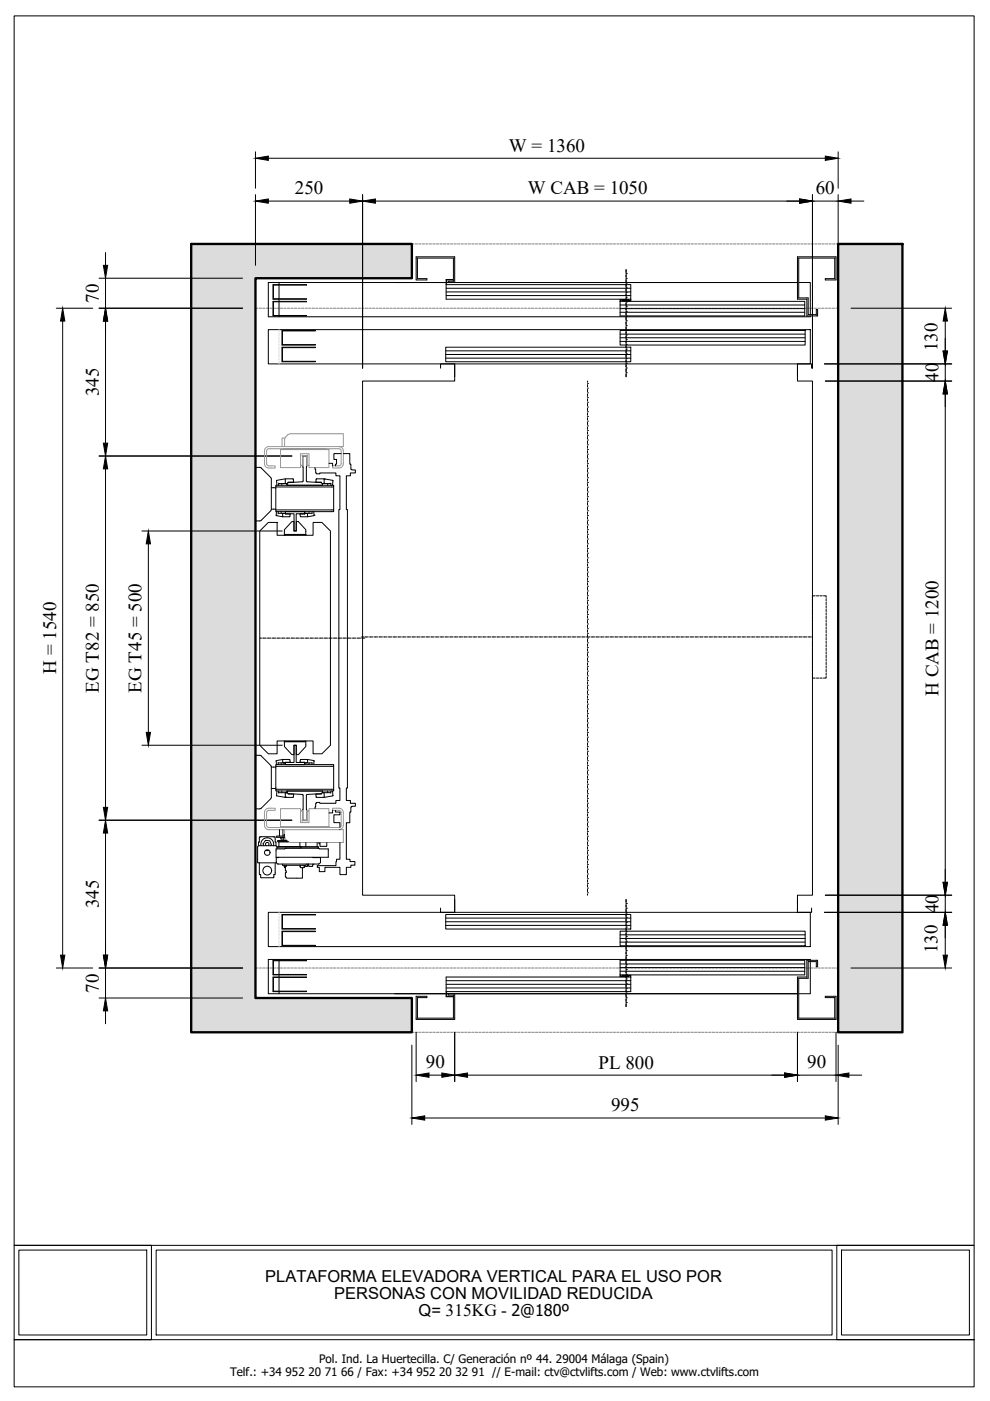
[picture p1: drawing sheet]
<svg xmlns="http://www.w3.org/2000/svg" width="210mm" height="297mm" viewBox="0 0 210 297" stroke-linecap="round" stroke-linejoin="round" font-family="sans-serif">
<!-- layer: AUX-0 -->
<g fill="none" stroke="#808080" stroke-width=".21">
<path d="M54.2 59.7v.5M54.5 59h-.3v.4M54.7 59h.5M55.5 59h.5M56.2 59h.5M57 59h.5M57.7 59h.5M58.5 59h.5M59.2 59h.5M60 59h.5M60.7 59h.5M61.5 59h.5"/>
<path d="M62.2 59h.5M63 59h.5M63.7 59h.5M64.5 59h.5M65.2 59h.5M66 59h.5M66.7 59h.5M67.5 59h.5M68.2 59h.5M69 59h.5M69.7 59h.5M70.5 59h.5"/>
<path d="M71.2 59h.5M72 59h.5M72.7 59h.5M73.5 59h.5M74.2 59h.5M75 59h.5M75.7 59h.5M76.5 59h.5M77.2 59h.5M78 59h.5M78.7 59h.5M79.5 59h.5"/>
<path d="M80.2 59h.5M81 59h.5M81.7 59h.5M82.5 59h.5M83.2 59h.5M84 59h.5M84.7 59h.5M85.5 59h.5M86.2 59h.5M87.3 52.5v.5M87.3 53.2v.5M87.3 54v.5"/>
<path d="M87.3 54.7v.5M87.3 55.5v.5M87.3 56.2v.5M87.3 57v.5M87.3 57.7v.5M87.3 58.5v.5h-.3M87.8 51.7h-.5v.5M88 51.7h.5M88.8 51.7h.5M89.5 51.7h.5M90.3 51.7h.5M91 51.7h.5"/>
<path d="M91.8 51.7h.5M92.5 51.7h.5M93.3 51.7h.5M94 51.7h.5M94.8 51.7h.5M95.5 51.7h.5M96.3 51.7h.5M97 51.7h.5M97.8 51.7h.5M98.5 51.7h.5M99.3 51.7h.5M100 51.7h.5"/>
<path d="M100.8 51.7h.5M101.5 51.7h.5M102.3 51.7h.5M103 51.7h.5M103.8 51.7h.5M104.5 51.7h.5M105.3 51.7h.5M106 51.7h.5M106.8 51.7h.5M107.5 51.7h.5M108.3 51.7h.5M109 51.7h.5"/>
<path d="M109.8 51.7h.5M110.5 51.7h.5M111.3 51.7h.5M112 51.7h.5M112.8 51.7h.5M113.5 51.7h.5M114.3 51.7h.5M115 51.7h.5M115.8 51.7h.5M116.5 51.7h.5M117.3 51.7h.5M118 51.7h.5"/>
<path d="M118.8 51.7h.5M119.5 51.7h.5M120.3 51.7h.5M121 51.7h.5M121.8 51.7h.5M122.5 51.7h.5M123.3 51.7h.5M124 51.7h.5M124.8 51.7h.5M125.5 51.7h.5M126.3 51.7h.5M127 51.7h.5"/>
<path d="M127.8 51.7h.5M128.5 51.7h.5M129.3 51.7h.5M130 51.7h.5M130.8 51.7h.5M131.5 51.7h.5M132.3 51.7h.5M133 51.7h.5M133.8 51.7h.5M134.5 51.7h.5M135.3 51.7h.5M136 51.7h.5"/>
<path d="M136.8 51.7h.5M137.5 51.7h.5M138.3 51.7h.5M139 51.7h.5M139.8 51.7h.5M140.5 51.7h.5M141.3 51.7h.5M142 51.7h.5M142.8 51.7h.5M143.5 51.7h.5M144.3 51.7h.5M145 51.7h.5"/>
<path d="M145.8 51.7h.5M146.5 51.7h.5M147.3 51.7h.5M148 51.7h.5M148.8 51.7h.5M149.5 51.7h.5M150.3 51.7h.5M151 51.7h.5M151.8 51.7h.5M152.5 51.7h.5M153.3 51.7h.5M154 51.7h.5"/>
<path d="M154.8 51.7h.5M155.5 51.7h.5M156.3 51.7h.5M157 51.7h.5M157.8 51.7h.5M158.5 51.7h.5M159.3 51.7h.5M160 51.7h.5M160.8 51.7h.5M161.5 51.7h.5M162.3 51.7h.5M163 51.7h.5"/>
<path d="M163.8 51.7h.5M164.5 51.7h.5M165.3 51.7h.5M166 51.7h.5M166.8 51.7h.5M167.5 51.7h.5M168.3 51.7h.5M169 51.7h.5M169.8 51.7h.5M170.5 51.7h.5M171.3 51.7h.5M172 51.7h.5"/>
<path d="M172.8 51.7h.5M173.5 51.7h.5M174.3 51.7h.5M175 51.7h.5M175.8 51.7h.5M176.5 51.7h.5M177.3 51.7h.4v.3M177.7 52.3v.5M177.7 53v.5M177.7 53.8v.5M177.7 54.5v.5M177.7 55.3v.5"/>
<path d="M177.7 56v.5M177.7 56.8v.5M177.7 57.5v.5M177.7 58.3v.5M177.7 59v.5M177.7 59.8v.5M54.2 64.9v.4h.5M54.2 60.4v.5M54.2 61.2v.5M54.2 61.9v.5M54.2 62.7v.5M54.2 63.4v.5"/>
<path d="M54.2 64.2v.5M54.9 65.3h.5M55.7 65.3h.5M56.4 65.3h.5M57.2 65.3h.5M57.9 65.3h.5M58.7 65.3h.5M59.4 65.3h.5M60.2 65.3h.5M60.9 65.3h.5M61.7 65.3h.5M62.4 65.3h.5"/>
<path d="M63.2 65.3h.5M63.9 65.3h.5M64.7 65.3h.5M65.4 65.3h.5M66.2 65.3h.5M66.9 65.3h.5M67.7 65.3h.5M68.4 65.3h.5M69.2 65.3h.5M69.9 65.3h.5M70.7 65.3h.5M71.4 65.3h.5"/>
<path d="M72.2 65.3h.5M72.9 65.3h.5M73.7 65.3h.5M74.4 65.3h.5M75.2 65.3h.5M75.9 65.3h.5M76.7 65.3h.5M77.4 65.3h.5M78.2 65.3h.5M78.9 65.3h.5M79.7 65.3h.5M80.4 65.3h.5"/>
<path d="M81.2 65.3h.5M81.9 65.3h.5M82.7 65.3h.5M83.4 65.3h.5M84.2 65.3h.5M84.9 65.3h.5M85.7 65.3h.5M86.4 65.3h.5M87.2 65.3h.5M87.9 65.3h.5M88.7 65.3h.5M89.4 65.3h.5"/>
<path d="M90.2 65.3h.5M90.9 65.3h.5M91.7 65.3h.5M92.4 65.3h.5M93.2 65.3h.5M93.9 65.3h.5M94.7 65.3h.5M95.4 65.3h.5M96.2 65.3h.5M96.9 65.3h.5M97.7 65.3h.5M98.4 65.3h.5"/>
<path d="M99.2 65.3h.5M99.9 65.3h.5M100.7 65.3h.5M101.4 65.3h.5M102.2 65.3h.5M102.9 65.3h.5M103.7 65.3h.5M104.4 65.3h.5M105.2 65.3h.5M105.9 65.3h.5M106.7 65.3h.5M107.4 65.3h.5"/>
<path d="M108.2 65.3h.5M108.9 65.3h.5M109.7 65.3h.5M110.4 65.3h.5M111.2 65.3h.5M111.9 65.3h.5M112.7 65.3h.5M113.4 65.3h.5M114.2 65.3h.5M114.9 65.3h.5M115.7 65.3h.5M116.4 65.3h.5"/>
<path d="M117.2 65.3h.5M117.9 65.3h.5M118.7 65.3h.5M119.4 65.3h.5M120.2 65.3h.5M120.9 65.3h.5M121.7 65.3h.5M122.4 65.3h.5M123.2 65.3h.5M123.9 65.3h.5M124.7 65.3h.5M125.4 65.3h.5"/>
<path d="M126.2 65.3h.5M126.9 65.3h.5M127.7 65.3h.5M128.4 65.3h.5M129.2 65.3h.5M129.9 65.3h.5M130.7 65.3h.5M131.4 65.3h.5M132.2 65.3h.5M132.9 65.3h.5M133.7 65.3h.5M134.4 65.3h.5"/>
<path d="M135.2 65.3h.5M135.9 65.3h.5M136.7 65.3h.5M137.4 65.3h.5M138.2 65.3h.5M138.9 65.3h.5M139.7 65.3h.5M140.4 65.3h.5M141.2 65.3h.5M141.9 65.3h.5M142.7 65.3h.5M143.4 65.3h.5"/>
<path d="M144.2 65.3h.5M144.9 65.3h.5M145.7 65.3h.5M146.4 65.3h.5M147.2 65.3h.5M147.9 65.3h.5M148.7 65.3h.5M149.4 65.3h.5M150.2 65.3h.5M150.9 65.3h.5M151.7 65.3h.5M152.4 65.3h.5"/>
<path d="M153.2 65.3h.5M153.9 65.3h.5M154.7 65.3h.5M155.4 65.3h.5M156.2 65.3h.5M156.9 65.3h.5M157.7 65.3h.5M158.4 65.3h.5M159.2 65.3h.5M159.9 65.3h.5M160.7 65.3h.5M161.4 65.3h.5"/>
<path d="M162.2 65.3h.5M162.9 65.3h.5M163.7 65.3h.5M164.4 65.3h.5M165.2 65.3h.5M165.9 65.3h.5M166.7 65.3h.5M167.4 65.3h.5M168.2 65.3h.5M168.9 65.3h.5M169.7 65.3h.5M170.4 65.3h.5"/>
<path d="M171.2 65.3h.5M171.9 65.3h.5M172.7 65.3h.5M173.4 65.3h.5M174.2 65.3h.5M174.9 65.3h.5M175.7 65.3h.5M176.4 65.3h.5M177.7 65v.3h-.5M177.7 60.5v.5M177.7 61.3v.5M177.7 62v.5"/>
<path d="M177.7 62.8v.5M177.7 63.5v.5M177.7 64.3v.5M54.2 211.2v.4h.3M54.2 205.9v.5M54.2 206.7v.5M54.2 207.4v.5M54.2 208.2v.5M54.2 208.9v.5M54.2 209.7v.5M54.2 210.4v.5M54.7 205.2h-.5v.5"/>
<path d="M54.7 211.6h.5M54.9 205.2h.5M55.5 211.6h.5M55.7 205.2h.5M56.2 211.6h.5M56.4 205.2h.5M57 211.6h.5M57.2 205.2h.5M57.7 211.6h.5M57.9 205.2h.5M58.5 211.6h.5M58.7 205.2h.5"/>
<path d="M59.2 211.6h.5M59.4 205.2h.5M60 211.6h.5M60.2 205.2h.5M60.7 211.6h.5M60.9 205.2h.5M61.5 211.6h.5M61.7 205.2h.5M62.2 211.6h.5M62.4 205.2h.5M63 211.6h.5M63.2 205.2h.5"/>
<path d="M63.7 211.6h.5M63.9 205.2h.5M64.5 211.6h.5M64.7 205.2h.5M65.2 211.6h.5M65.4 205.2h.5M66 211.6h.5M66.2 205.2h.5M66.7 211.6h.5M66.9 205.2h.5M67.5 211.6h.5M67.7 205.2h.5"/>
<path d="M68.2 211.6h.5M68.4 205.2h.5M69 211.6h.5M69.2 205.2h.5M69.7 211.6h.5M69.9 205.2h.5M70.5 211.6h.5M70.7 205.2h.5M71.2 211.6h.5M71.4 205.2h.5M72 211.6h.5M72.2 205.2h.5"/>
<path d="M72.7 211.6h.5M72.9 205.2h.5M73.5 211.6h.5M73.7 205.2h.5M74.2 211.6h.5M74.4 205.2h.5M75 211.6h.5M75.2 205.2h.5M75.7 211.6h.5M75.9 205.2h.5M76.5 211.6h.5M76.7 205.2h.5"/>
<path d="M77.2 211.6h.5M77.4 205.2h.5M78 211.6h.5M78.2 205.2h.5M78.7 211.6h.5M78.9 205.2h.5M79.5 211.6h.5M79.7 205.2h.5M80.2 211.6h.5M80.4 205.2h.5M81 211.6h.5M81.2 205.2h.5"/>
<path d="M81.7 211.6h.5M81.9 205.2h.5M82.5 211.6h.5M82.7 205.2h.5M83.2 211.6h.5M83.4 205.2h.5M84 211.6h.5M84.2 205.2h.5M84.7 211.6h.5M84.9 205.2h.5M85.5 211.6h.5M85.7 205.2h.5"/>
<path d="M86.2 211.6h.5M86.4 205.2h.5M87 211.6h.3v.5M87.2 205.2h.5M87.3 218.4v.5h.5M87.3 212.4v.5M87.3 213.1v.5M87.3 213.9v.5M87.3 214.6v.5M87.3 215.4v.5M87.3 216.1v.5M87.3 216.9v.5"/>
<path d="M87.3 217.6v.5M87.9 205.2h.5M88 218.9h.5M88.7 205.2h.5M88.8 218.9h.5M89.4 205.2h.5M89.5 218.9h.5M90.2 205.2h.5M90.3 218.9h.5M90.9 205.2h.5M91 218.9h.5M91.7 205.2h.5"/>
<path d="M91.8 218.9h.5M92.4 205.2h.5M92.5 218.9h.5M93.2 205.2h.5M93.3 218.9h.5M93.9 205.2h.5M94 218.9h.5M94.7 205.2h.5M94.8 218.9h.5M95.4 205.2h.5M95.5 218.9h.5M96.2 205.2h.5"/>
<path d="M96.3 218.9h.5M96.9 205.2h.5M97 218.9h.5M97.7 205.2h.5M97.8 218.9h.5M98.4 205.2h.5M98.5 218.9h.5M99.2 205.2h.5M99.3 218.9h.5M99.9 205.2h.5M100 218.9h.5M100.7 205.2h.5"/>
<path d="M100.8 218.9h.5M101.4 205.2h.5M101.5 218.9h.5M102.2 205.2h.5M102.3 218.9h.5M102.9 205.2h.5M103 218.9h.5M103.7 205.2h.5M103.8 218.9h.5M104.4 205.2h.5M104.5 218.9h.5M105.2 205.2h.5"/>
<path d="M105.3 218.9h.5M105.9 205.2h.5M106 218.9h.5M106.7 205.2h.5M106.8 218.9h.5M107.4 205.2h.5M107.5 218.9h.5M108.2 205.2h.5M108.3 218.9h.5M108.9 205.2h.5M109 218.9h.5M109.7 205.2h.5"/>
<path d="M109.8 218.9h.5M110.4 205.2h.5M110.5 218.9h.5M111.2 205.2h.5M111.3 218.9h.5M111.9 205.2h.5M112 218.9h.5M112.7 205.2h.5M112.8 218.9h.5M113.4 205.2h.5M113.5 218.9h.5M114.2 205.2h.5"/>
<path d="M114.3 218.9h.5M114.9 205.2h.5M115 218.9h.5M115.7 205.2h.5M115.8 218.9h.5M116.4 205.2h.5M116.5 218.9h.5M117.2 205.2h.5M117.3 218.9h.5M117.9 205.2h.5M118 218.9h.5M118.7 205.2h.5"/>
<path d="M118.8 218.9h.5M119.4 205.2h.5M119.5 218.9h.5M120.2 205.2h.5M120.3 218.9h.5M120.9 205.2h.5M121 218.9h.5M121.7 205.2h.5M121.8 218.9h.5M122.4 205.2h.5M122.5 218.9h.5M123.2 205.2h.5"/>
<path d="M123.3 218.9h.5M123.9 205.2h.5M124 218.9h.5M124.7 205.2h.5M124.8 218.9h.5M125.4 205.2h.5M125.5 218.9h.5M126.2 205.2h.5M126.3 218.9h.5M126.9 205.2h.5M127 218.9h.5M127.7 205.2h.5"/>
<path d="M127.8 218.9h.5M128.4 205.2h.5M128.5 218.9h.5M129.2 205.2h.5M129.3 218.9h.5M129.9 205.2h.5M130 218.9h.5M130.7 205.2h.5M130.8 218.9h.5M131.4 205.2h.5M131.5 218.9h.5M132.2 205.2h.5"/>
<path d="M132.3 218.9h.5M132.9 205.2h.5M133 218.9h.5M133.7 205.2h.5M133.8 218.9h.5M134.4 205.2h.5M134.5 218.9h.5M135.2 205.2h.5M135.3 218.9h.5M135.9 205.2h.5M136 218.9h.5M136.7 205.2h.5"/>
<path d="M136.8 218.9h.5M137.4 205.2h.5M137.5 218.9h.5M138.2 205.2h.5M138.3 218.9h.5M138.9 205.2h.5M139 218.9h.5M139.7 205.2h.5M139.8 218.9h.5M140.4 205.2h.5M140.5 218.9h.5M141.2 205.2h.5"/>
<path d="M141.3 218.9h.5M141.9 205.2h.5M142 218.9h.5M142.7 205.2h.5M142.8 218.9h.5M143.4 205.2h.5M143.5 218.9h.5M144.2 205.2h.5M144.3 218.9h.5M144.9 205.2h.5M145 218.9h.5M145.7 205.2h.5"/>
<path d="M145.8 218.9h.5M146.4 205.2h.5M146.5 218.9h.5M147.2 205.2h.5M147.3 218.9h.5M147.9 205.2h.5M148 218.9h.5M148.7 205.2h.5M148.8 218.9h.5M149.4 205.2h.5M149.5 218.9h.5M150.2 205.2h.5"/>
<path d="M150.3 218.9h.5M150.9 205.2h.5M151 218.9h.5M151.7 205.2h.5M151.8 218.9h.5M152.4 205.2h.5M152.5 218.9h.5M153.2 205.2h.5M153.3 218.9h.5M153.9 205.2h.5M154 218.9h.5M154.7 205.2h.5"/>
<path d="M154.8 218.9h.5M155.4 205.2h.5M155.5 218.9h.5M156.2 205.2h.5M156.3 218.9h.5M156.9 205.2h.5M157 218.9h.5M157.7 205.2h.5M157.8 218.9h.5M158.4 205.2h.5M158.5 218.9h.5M159.2 205.2h.5"/>
<path d="M159.3 218.9h.5M159.9 205.2h.5M160 218.9h.5M160.7 205.2h.5M160.8 218.9h.5M161.4 205.2h.5M161.5 218.9h.5M162.2 205.2h.5M162.3 218.9h.5M162.9 205.2h.5M163 218.9h.5M163.7 205.2h.5"/>
<path d="M163.8 218.9h.5M164.4 205.2h.5M164.5 218.9h.5M165.2 205.2h.5M165.3 218.9h.5M165.9 205.2h.5M166 218.9h.5M166.7 205.2h.5M166.8 218.9h.5M167.4 205.2h.5M167.5 218.9h.5M168.2 205.2h.5"/>
<path d="M168.3 218.9h.5M168.9 205.2h.5M169 218.9h.5M169.7 205.2h.5M169.8 218.9h.5M170.4 205.2h.5M170.5 218.9h.5M171.2 205.2h.5M171.3 218.9h.5M171.9 205.2h.5M172 218.9h.5M172.7 205.2h.5"/>
<path d="M172.8 218.9h.5M173.4 205.2h.5M173.5 218.9h.5M174.2 205.2h.5M174.3 218.9h.5M174.9 205.2h.5M175 218.9h.5M175.7 205.2h.5M175.8 218.9h.5M176.4 205.2h.5M176.5 218.9h.5M177.2 205.2h.5v.4"/>
<path d="M177.7 218.6v.3h-.4M177.7 205.8v.5M177.7 206.6v.5M177.7 207.3v.5M177.7 208.1v.5M177.7 208.8v.5M177.7 209.6v.5M177.7 210.3v.5M177.7 211.1v.5M177.7 211.8v.5M177.7 212.6v.5M177.7 213.3v.5"/>
<path d="M177.7 214.1v.5M177.7 214.8v.5M177.7 215.6v.5M177.7 216.3v.5M177.7 217.1v.5M177.7 217.8v.5"/>
</g>
<!-- layer: CABINA -->
<g fill="none" stroke="#000" stroke-width=".21">
<path d="M93.4 78.1v-.9h3v3.6h-19.5v109h19.5v3.6h-3v-.9M172.1 78.1v-.9h-3v3.6h3.2v109h-3.2v3.6h3v-.9M172.3 126.9v.5M172.3 127.7v.5M172.3 128.4v.5M172.3 129.2v.5M172.3 129.9v.5M172.3 130.7v.5M172.3 131.4v.5M172.3 132.2v.5M172.3 132.9v.5M172.3 133.7v.5"/>
<path d="M172.3 134.4v.5M172.3 135.2v.5M172.3 135.9v.5M172.3 136.7v.5M172.3 137.4v.5M172.3 138.2v.5M172.3 138.9v.5M172.3 139.7v.5M172.8 126.3h-.5v.4M173.1 126.3h.5M173.8 126.3h.5M174.6 126.3h.6v.4"/>
<path d="M175.2 126.9v.5M175.2 127.7v.5M175.2 128.4v.5M175.2 129.2v.5M175.2 129.9v.5M175.2 130.7v.5M175.2 131.4v.5M175.2 132.2v.5M175.2 132.9v.5M175.2 133.7v.5M175.2 134.4v.5M175.2 135.2v.5"/>
<path d="M175.2 135.9v.5M175.2 136.7v.5M175.2 137.4v.5M175.2 138.2v.5M175.2 138.9v.5M175.2 139.7v.5M172.3 143.4v.4h.5M172.3 140.4v.5M172.3 141.2v.5M172.3 141.9v.5M172.3 142.7v.5M173.1 143.8h.5"/>
<path d="M173.8 143.8h.5M175.2 143.4v.4h-.6M175.2 140.4v.5M175.2 141.2v.5M175.2 141.9v.5M175.2 142.7v.5"/>
</g>
<!-- layer: SOMBREADO -->
<g fill="#dcdcdc" stroke="#dcdcdc" stroke-width=".21">
<path d="M40.5 51.7l46.8 7.3v-7.3zM40.5 51.7l46.8 7.3h-46.8z"/>
<path d="M177.7 51.7l13.6 13.6v-13.6zM177.7 51.7l13.6 13.6h-13.6z"/>
<path d="M177.7 65.3l13.6 139.9v-139.9zM177.7 65.3l13.6 139.9h-13.6z"/>
<path d="M40.5 59l13.7 152.6v-152.6zM40.5 59l13.7 152.6h-13.7z"/>
<path d="M177.7 205.2l13.6 13.7v-13.7zM177.7 205.2l13.6 13.7h-13.6z"/>
<path d="M40.5 211.6l46.8 7.3v-7.3zM40.5 211.6l46.8 7.3h-46.8z"/>
</g>
<!-- layer: MUROS -->
<path d="M40.5 51.7h46.8v7.3h-33.1v152.6h33.1v7.3h-46.8zM177.7 51.7h13.6v167.2h-13.6z" fill="none" stroke="#000" stroke-width=".5"/>
<!-- layer: EJES -->
<g fill="none" stroke="#000" stroke-width=".21">
<path d="M132.7 59h.1M132.7 58h.1M132.7 57.2v.6M132.7 58.3v.5M132.7 59.3v.5M132.7 79h.1M132.7 78h.1M132.7 77h.1M132.7 76h.1M132.7 75h.1M132.7 74h.1M132.7 73h.1"/>
<path d="M132.7 72h.1M132.7 71h.1M132.7 70h.1M132.7 69h.1M132.7 68h.1M132.7 67h.1M132.7 66h.1M132.7 65h.1M132.7 64h.1M132.7 63h.1M132.7 62h.1M132.7 61h.1"/>
<path d="M132.7 60h.1M132.7 60.3v.5M132.7 61.3v.5M132.7 62.3v.5M132.7 63.3v.5M132.7 64.3v.5M132.7 65.3v.5M132.7 66.3v.5M132.7 67.3v.5M132.7 68.3v.5M132.7 69.3v.5M132.7 70.3v.5"/>
<path d="M132.7 71.3v.5M132.7 72.3v.5M132.7 73.3v.5M132.7 74.3v.5M132.7 75.3v.5M132.7 76.3v.5M132.7 77.3v.5M132.7 78.3v.5M132.7 79.3v.6M124.6 99.3h.1M124.6 98.3h.1M124.6 97.3h.1"/>
<path d="M124.6 96.3h.1M124.6 95.3h.1M124.6 94.3h.1M124.6 93.3h.1M124.6 92.3h.1M124.6 91.3h.1M124.6 90.3h.1M124.6 89.3h.1M124.6 88.3h.1M124.6 87.3h.1M124.6 86.3h.1M124.6 85.3h.1"/>
<path d="M124.6 84.3h.1M124.6 83.3h.1M124.6 82.3h.1M124.6 81.3h.1M124.6 80.8v.2M124.6 81.5v.5M124.6 82.5v.5M124.6 83.5v.5M124.6 84.5v.5M124.6 85.5v.5M124.6 86.5v.5M124.6 87.5v.5"/>
<path d="M124.6 88.5v.5M124.6 89.5v.5M124.6 90.5v.5M124.6 91.5v.5M124.6 92.5v.5M124.6 93.5v.5M124.6 94.5v.5M124.6 95.5v.5M124.6 96.5v.5M124.6 97.5v.5M124.6 98.5v.5M124.6 99.5v.5"/>
<path d="M124.6 119.3h.1M124.6 118.3h.1M124.6 117.3h.1M124.6 116.3h.1M124.6 115.3h.1M124.6 114.3h.1M124.6 113.3h.1M124.6 112.3h.1M124.6 111.3h.1M124.6 110.3h.1M124.6 109.3h.1M124.6 108.3h.1"/>
<path d="M124.6 107.3h.1M124.6 106.3h.1M124.6 105.3h.1M124.6 104.3h.1M124.6 103.3h.1M124.6 102.3h.1M124.6 101.3h.1M124.6 100.3h.1M124.6 100.5v.5M124.6 101.5v.5M124.6 102.5v.5M124.6 103.5v.5"/>
<path d="M124.6 104.5v.5M124.6 105.5v.5M124.6 106.5v.5M124.6 107.5v.5M124.6 108.5v.5M124.6 109.5v.5M124.6 110.5v.5M124.6 111.5v.5M124.6 112.5v.5M124.6 113.5v.5M124.6 114.5v.5M124.6 115.5v.5"/>
<path d="M124.6 116.5v.5M124.6 117.5v.5M124.6 118.5v.5M124.6 119.5v.5M55.1 135.3h.4M55.7 135.3h.1M56 135.3h.5M56.7 135.3h.1M57 135.3h.5M57.7 135.3h.1M58 135.3h.5M58.7 135.3h.1"/>
<path d="M59 135.3h.5M59.7 135.3h.1M59.9 135.3h.6M60.7 135.3h.1M60.9 135.3h.6M61.7 135.3h.1M61.9 135.3h.6M62.7 135.3h.1M62.9 135.3h.6M63.7 135.3h.1M63.9 135.3h.6M64.7 135.3h.1"/>
<path d="M64.9 135.3h.6M65.7 135.3h.1M66 135.3h.5M66.7 135.3h.1M67 135.3h.5M67.7 135.3h.1M68 135.3h.5M68.7 135.3h.1M69 135.3h.5M69.7 135.3h.1M70 135.3h.5M70.7 135.3h.1"/>
<path d="M71 135.3h.5M71.7 135.3h.1M72 135.3h.5M72.7 135.3h.1M73 135.3h.5M73.7 135.3h.1M74 135.3h.5M74.7 135.3h.1M75 135.3h.5M75.7 135.3h.1M76 135.3h.5M76.6 135h.5"/>
<path d="M76.7 135.3h.1M77 135.3h.3M77.3 135h.1M77.6 135h.5M78.3 135h.1M78.6 135h.5M79.3 135h.1M79.6 135h.5M80.3 135h.1M80.6 135h.5M81.3 135h.1M81.6 135h.5"/>
<path d="M82.3 135h.1M82.6 135h.5M83.3 135h.1M83.6 135h.5M84.3 135h.1M84.6 135h.5M85.3 135h.1M85.6 135h.5M86.3 135h.1M86.6 135h.5M87.3 135h.1M87.6 135h.5"/>
<path d="M88.3 135h.1M88.6 135h.5M89.3 135h.1M89.6 135h.5M90.3 135h.1M90.6 135h.5M91.3 135h.1M91.6 135h.5M92.3 135h.1M92.6 135h.5M93.3 135h.1M93.6 135h.5"/>
<path d="M94.3 135h.1M94.6 135h.5M95.3 135h.1M95.6 135h.5M96.3 135h.1M96.6 135h.5M97.3 135h.1M97.6 135h.5M98.3 135h.1M98.6 135h.5M99.3 135h.1M99.6 135h.5"/>
<path d="M100.3 135h.1M100.6 135h.5M101.3 135h.1M101.6 135h.5M102.3 135h.1M102.6 135h.5M103.3 135h.1M103.6 135h.5M104.3 135h.1M104.6 135h.5M105.3 135h.1M105.6 135h.5"/>
<path d="M106.3 135h.1M106.6 135h.5M107.3 135h.1M107.6 135h.5M108.3 135h.1M108.6 135h.5M109.3 135h.1M109.6 135h.5M110.3 135h.1M110.6 135h.5M111.3 135h.1M111.6 135h.5"/>
<path d="M112.3 135h.1M112.6 135h.5M113.3 135h.1M113.6 135h.5M114.3 135h.1M114.6 135h.5M115.3 135h.1M115.6 135h.5M116.3 135h.1M116.6 135h.5M117.3 135h.1M117.6 135h.5"/>
<path d="M118.3 135h.1M118.6 135h.5M119.3 135h.1M119.6 135h.5M120.3 135h.1M120.6 135h.5M121.3 135h.1M121.6 135h.5M122.3 135h.1M122.6 135h.5M123.3 135h.1M123.6 135h.5"/>
<path d="M124.3 135h.1M124.6 139.3h.1M124.6 138.3h.1M124.6 137.3h.1M124.6 136.3h.1M124.6 135.3h.1M124.6 134.3h.1M124.6 133.3h.1M124.6 132.3h.1M124.6 131.3h.1M124.6 130.3h.1M124.6 129.3h.1"/>
<path d="M124.6 128.3h.1M124.6 127.3h.1M124.6 126.3h.1M124.6 125.3h.1M124.6 124.3h.1M124.6 123.3h.1M124.6 122.3h.1M124.6 121.3h.1M124.6 120.3h.1M124.6 134.5v.5h.5M124.6 120.5v.5M124.6 121.5v.5"/>
<path d="M124.6 122.5v.5M124.6 123.5v.5M124.6 124.5v.5M124.6 125.5v.5M124.6 126.5v.5M124.6 127.5v.5M124.6 128.5v.5M124.6 129.5v.5M124.6 130.5v.5M124.6 131.5v.5M124.6 132.5v.5M124.6 133.5v.5"/>
<path d="M124.6 135.5v.5M124.6 136.5v.5M124.6 137.5v.5M124.6 138.5v.5M124.6 139.5v.5M125.3 135h.1M125.6 135h.5M126.3 135h.1M126.6 135h.5M127.3 135h.1M127.6 135h.5M128.3 135h.1"/>
<path d="M128.6 135h.5M129.3 135h.1M129.6 135h.5M130.3 135h.1M130.6 135h.5M131.3 135h.1M131.6 135h.5M132.3 135h.1M132.6 135h.5M133.3 135h.1M133.6 135h.5M134.3 135h.1"/>
<path d="M134.6 135h.5M135.3 135h.1M135.6 135h.5M136.3 135h.1M136.6 135h.5M137.3 135h.1M137.6 135h.5M138.3 135h.1M138.6 135h.5M139.3 135h.1M139.6 135h.5M140.3 135h.1"/>
<path d="M140.6 135h.5M141.3 135h.1M141.6 135h.5M142.3 135h.1M142.6 135h.5M143.3 135h.1M143.6 135h.5M144.3 135h.1M144.6 135h.5M145.3 135h.1M145.6 135h.5M146.3 135h.1"/>
<path d="M146.6 135h.5M147.3 135h.1M147.6 135h.5M148.3 135h.1M148.6 135h.5M149.3 135h.1M149.6 135h.5M150.3 135h.1M150.6 135h.5M151.3 135h.1M151.6 135h.5M152.3 135h.1"/>
<path d="M152.6 135h.5M153.3 135h.1M153.6 135h.5M154.3 135h.1M154.6 135h.5M155.3 135h.1M155.6 135h.5M156.3 135h.1M156.6 135h.5M157.3 135h.1M157.6 135h.5M158.3 135h.1"/>
<path d="M158.6 135h.5M159.3 135h.1M159.6 135h.5M160.3 135h.1M160.6 135h.5M161.3 135h.1M161.6 135h.5M162.3 135h.1M162.6 135h.5M163.3 135h.1M163.6 135h.5M164.3 135h.1"/>
<path d="M164.6 135h.5M165.3 135h.1M165.6 135h.5M166.3 135h.1M166.6 135h.5M167.3 135h.1M167.6 135h.5M168.3 135h.1M168.6 135h.5M169.3 135h.1M169.6 135h.5M170.3 135h.1"/>
<path d="M170.6 135h.5M171.3 135h.1M171.6 135h.4M124.6 159.3h.1M124.6 158.3h.1M124.6 157.3h.1M124.6 156.3h.1M124.6 155.3h.1M124.6 154.3h.1M124.6 153.3h.1M124.6 152.3h.1M124.6 151.3h.1"/>
<path d="M124.6 150.3h.1M124.6 149.3h.1M124.6 148.3h.1M124.6 147.3h.1M124.6 146.3h.1M124.6 145.3h.1M124.6 144.3h.1M124.6 143.3h.1M124.6 142.3h.1M124.6 141.3h.1M124.6 140.3h.1M124.6 140.5v.5"/>
<path d="M124.6 141.5v.5M124.6 142.5v.5M124.6 143.5v.5M124.6 144.5v.5M124.6 145.5v.5M124.6 146.5v.5M124.6 147.5v.5M124.6 148.5v.5M124.6 149.5v.5M124.6 150.5v.5M124.6 151.5v.5M124.6 152.5v.5"/>
<path d="M124.6 153.5v.5M124.6 154.5v.5M124.6 155.5v.5M124.6 156.5v.5M124.6 157.5v.5M124.6 158.5v.5M124.6 159.5v.5M124.6 179.3h.1M124.6 178.3h.1M124.6 177.3h.1M124.6 176.3h.1M124.6 175.3h.1"/>
<path d="M124.6 174.3h.1M124.6 173.3h.1M124.6 172.3h.1M124.6 171.3h.1M124.6 170.3h.1M124.6 169.3h.1M124.6 168.3h.1M124.6 167.3h.1M124.6 166.3h.1M124.6 165.3h.1M124.6 164.3h.1M124.6 163.3h.1"/>
<path d="M124.6 162.3h.1M124.6 161.3h.1M124.6 160.3h.1M124.6 160.5v.5M124.6 161.5v.5M124.6 162.5v.5M124.6 163.5v.5M124.6 164.5v.5M124.6 165.5v.5M124.6 166.5v.5M124.6 167.5v.5M124.6 168.5v.5"/>
<path d="M124.6 169.5v.5M124.6 170.5v.5M124.6 171.5v.5M124.6 172.5v.5M124.6 173.5v.5M124.6 174.5v.5M124.6 175.5v.5M124.6 176.5v.5M124.6 177.5v.5M124.6 178.5v.5M124.6 179.5v.5M124.6 189.3h.1"/>
<path d="M124.6 188.3h.1M124.6 187.3h.1M124.6 186.3h.1M124.6 185.3h.1M124.6 184.3h.1M124.6 183.3h.1M124.6 182.3h.1M124.6 181.3h.1M124.6 180.3h.1M124.6 180.5v.5M124.6 181.5v.5M124.6 182.5v.5"/>
<path d="M124.6 183.5v.5M124.6 184.5v.5M124.6 185.5v.5M124.6 186.5v.5M124.6 187.5v.5M124.6 188.5v.5M124.6 189.5v.3M132.7 191.6h.1M132.7 192.6h.1M132.7 193.6h.1M132.7 194.6h.1M132.7 195.6h.1"/>
<path d="M132.7 196.6h.1M132.7 197.6h.1M132.7 198.6h.1M132.7 199.6h.1M132.7 190.7v.6M132.7 191.8v.5M132.7 192.8v.5M132.7 193.8v.5M132.7 194.8v.5M132.7 195.8v.5M132.7 196.8v.5M132.7 197.8v.5"/>
<path d="M132.7 198.8v.5M132.7 199.8v.5M132.7 200.6h.1M132.7 201.6h.1M132.7 202.6h.1M132.7 203.6h.1M132.7 204.6h.1M132.7 205.6h.1M132.7 206.6h.1M132.7 207.6h.1M132.7 208.6h.1M132.7 209.6h.1"/>
<path d="M132.7 210.6h.1M132.7 211.6h.1M132.7 212.6h.1M132.7 200.8v.5M132.7 201.8v.5M132.7 202.8v.5M132.7 203.8v.5M132.7 204.8v.5M132.7 205.8v.5M132.7 206.8v.5M132.7 207.8v.5M132.7 208.8v.5"/>
<path d="M132.7 209.8v.5M132.7 210.8v.5M132.7 211.8v.5M132.7 212.8v.6"/>
</g>
<!-- layer: COTAS -->
<g fill="none" stroke="#000" stroke-width=".21">
<path d="M54.2 32.2v7.7M56.9 33.6h118.1M177.7 32.2v7.7M21 59h30.4M22.4 53.5v2.8M22.4 59v6.3M54.2 41.3v15M56.9 42.6h17.3M76.9 41.3v36.8M79.6 42.6h89.9M172.3 42.6h5.4M172.3 41.3v36.8"/>
<path d="M177.7 41.3v21.3M180.4 42.6h2.8M11.9 65.3h7.7M13.3 68.1v134.4M21 65.3h30.4M22.4 68.1v25.9M174.8 77.2h27M180.4 65.3h21.4M200.4 68.1v6.3M200.4 77.2v3.6M21 96.7h40.9M22.4 99.4v71.8"/>
<path d="M175 80.8h26.8M200.4 83.5v103.6M30.1 112.6h29.7M31.5 115.3v40M30.1 158h29.7M21 173.9h40.9M22.4 176.6v25.9M174.8 193.4h27M175 189.8h26.8M200.4 189.8v3.6M200.4 196.2v6.3M11.9 205.2h7.7"/>
<path d="M21 205.2h30.4M21 211.6h30.4M22.4 205.2v6.4M22.4 214.3v2.8M88.2 218.9v10.4M96.4 218.9v10.4M169.1 218.9v10.4M177.3 218.9v10.4M180.4 205.2h21.4M87.3 221.6v16.8M90 237h85M91 228h2.7"/>
<path d="M99.1 228h67.3M169.1 228h8.2M177.7 221.6v16.8M180 228h2.7"/>
</g>
<g fill="#000" stroke="#000" stroke-width=".21">
<path d="M54.2 33.6l2.7-.5v.9zM175 33.1l2.7 .5-2.7 .4zM21.9 56.3h.9l-.4 2.7zM54.2 42.6l2.7-.4v.9zM74.2 42.2l2.7 .4-2.7 .5zM76.9 42.6l2.7-.4v.9zM169.5 42.2l2.8 .4-2.8 .5zM177.7 42.6l2.7-.4v.9zM13.3 65.3l.4 2.8h-.9zM22.4 65.3l.4 2.8h-.9zM200 74.4h.9l-.5 2.8zM200.4 65.3l.5 2.8h-.9z"/>
<path d="M21.9 94h.9l-.4 2.7zM22.4 96.7l.4 2.7h-.9zM200.4 80.8l.5 2.7h-.9zM31.5 112.6l.4 2.7h-.9zM31 155.3h.9l-.4 2.7zM21.9 171.2h.9l-.4 2.7zM22.4 173.9l.4 2.7h-.9zM200 187.1h.9l-.5 2.7zM200.4 193.4l.5 2.8h-.9zM12.8 202.5h.9l-.4 2.7zM21.9 202.5h.9l-.4 2.7zM22.4 211.6l.4 2.7h-.9z"/>
<path d="M200 202.5h.9l-.5 2.7zM87.3 237l2.7-.4v.9zM88.2 228l2.8-.5v.9zM93.7 227.5l2.7 .5-2.7 .4zM96.4 228l2.7-.5v.9zM166.4 227.5l2.7 .5-2.7 .4zM175 236.6l2.7 .4-2.7 .5zM177.3 228l2.7-.5v.9z"/>
</g>
<!-- layer: PUERTA -->
<g fill="none" stroke="#000" stroke-width=".21">
<path d="M59.2 59.9v7.3M94.6 59.3h1.4l-1.3 .1v.9h39v3.5h-1.8l1.8-.1v-.3h-39.1zM94.6 59.9h-37.7v7.3h114.9v-.2M94.7 59.9h74.4M95 59.9v-.3h1.1v-4.9h-7.6v4.4h2v.3h-2.3v-5h8.2v5.5M169.1 54.4h8.2v5h-2.3v-.3h2v-4.4h-7.7v8.5h2v3.5h1.8v-1.1h.2v1.4h-2.2v-3.6h-2zM169.3 59.9h2.5v6.8M56.9 69.9h114.9v7.3h-114.9zM57.9 60.3h7.1l-7 .1v2.9l7 .1h-7.1zM57.9 63.9h7.1l-7 .1v2.9l7 .1h-7.1zM59.8 70.1h7.1l-7 .1v2.9l7 .1h-7.1zM59.8 73.6h7.1l-7 .1v2.9l7 .1h-7.1z"/>
<path d="M94.5 74.4h39.2M94.5 75.2h39.2M94.5 75.9h39.2M94.5 73.6h39.2v3.1h-39.2zM94.6 61.1h39.1M94.6 61.9h39.1M94.6 62.7h39.1M96.4 77.2v2.7M131.5 63.5h1.8l-1.7 .1v.3h39v3.1h-39.1zM131.5 64.7h39.1M131.5 63.9h.1M131.5 65.4h39.1"/>
<path d="M131.5 66.2h39.1M131.5 70.8h39.2M131.5 71.6h39.2M131.5 72.4h39.2M131.5 70.1h39.2v3.1h-39.2zM133.7 63.4h.1M169.1 77.2v2.7M56.9 193.4h114.9v7.3h-114.9zM59.8 197.4h7.1l-7 .1v2.9l7 .1h-7.1zM59.8 193.9h7.1l-7 .1v2.9l7 .1h-7.1zM94.5 196.2h39.2M94.5 195.4h39.2"/>
<path d="M94.5 194.7h39.2M94.5 193.9h39.2v3.1h-39.2zM96.4 190.7v2.7M131.5 199.7h39.2M131.5 199h39.2M131.5 198.2h39.2M131.5 197.4h39.2v3.1h-39.2zM169.1 190.7v2.7M57.9 203.6h7.1l-7 .1v2.9l7 .1h-7.1zM57.9 207.1h7.1l-7 .1v2.9l7 .1h-7.1zM59.2 203.4v7.3M94.6 209.5h39.1"/>
<path d="M94.6 208.7h39.1M94.6 207.9h39.1M94.6 207.1h39.1v-.2l-1.8-.1h1.8v3.4h-39v1l1.3 .1h-1.4zM94.7 210.7h74.4M95 210.7v.3h1.1v4.9h-7.6v-4.4h2v-.3h-2.3v4.9h8.2v-5.4M131.5 205.9h39.1M131.5 206.7h.1M131.5 205.1h39.1M131.5 204.4h39.1M131.5 203.6h39.1v3.1h-39v.3l1.7 .1h-1.8zM133.7 207.1h.1M171.1 203.6h2.2v1.4h-.2v-1.1h-1.8v3.5h-2v8.5h7.7v-4.4h-2v-.3h2.3v4.9h-8.2v-9h2z"/>
<path d="M171.8 203.9v6.8h-2.5M171.8 203.6v-.2h-114.9v7.3h37.7"/>
</g>
<!-- layer: AUX-1 -->
<g fill="none" stroke="#dcdcdc" stroke-width=".21">
<path d="M59.2 69.9v.5M59.2 70.6v.5M59.2 71.4v.5M59.2 72.1v.5M59.2 72.9v.5M59.2 73.6v.5M59.2 74.4v.5M59.2 75.1v.5M59.2 75.9v.5M59.2 76.6v.6M59.2 193.4v.5M59.2 194.2v.5"/>
<path d="M59.2 194.9v.5M59.2 195.7v.5M59.2 196.4v.5M59.2 197.2v.5M59.2 197.9v.5M59.2 198.7v.5M59.2 199.4v.5M59.2 200.2v.5"/>
</g>
<!-- layer: SOPORTES -->
<g fill="none" stroke="#000" stroke-width=".21">
<path d="M54.2 99.1l1.2 .1 2 2 .1 .4v6.6l-2.1 2.1-.3 .1h-.9zM57.5 108h1M57.5 103.4h1M58.5 102.9h12.2v.3h-12.2zM58.5 108.1h12.2v.4h-12.2zM58.5 103.2v4.9M58.6 109.2h.1M58.6 108.5v.7M58.6 101.9h.1M58.6 101.9l.1 1M59 108.8h1.3l-.4 .1v.7l-1.3-.4M59 108.5v.4"/>
<path d="M59.1 102.4v.5M59.6 108.5v.3M59.8 102.5v.4M60.3 108.8l.2 .2h1v.5l-1.6 .1M60.5 101.5l-1.9 .4M60.5 108.5v.5M60.8 102.5v.4M62.2 101.6v.6h-1.1l-.1 .2M62.2 101.6h.1M62.2 101.6l-1.7-.1v.9l.4 .1h-1.8M63.6 109l1.5-.1 .1 .7-1.5-.1zM64.6 108.5v.5"/>
<path d="M64.8 108.8h1.4M65.5 108.5v.3M66.2 108.5v.4M66.5 108.5l.1 .7M66.6 109.2h.1M66.6 109.2l-1.4 .4M67 101.6v.6h1.1l.1 .2M67 101.6h.1M67.1 101.5h1.6M67.1 101.5l-.1 .1M68.4 102.5v.4M68.7 101.6h.1"/>
<path d="M68.7 101.6v.8l-.4 .1h1.8M68.7 101.6l1.9 .3M69.5 102.5v.4M70.1 102.4v.5M70.6 101.9l-.1 1M70.6 101.9h.1M70.7 103.2v4.9M54.2 160.1l1.2 .2 2 2 .1 .3v6.6l-2.1 2.2-.3 .1h-.9zM57.5 162.6h1M57.5 167.2h1M58.5 167.3h12.2v.4h-12.2zM58.5 162.1h12.2v.4h-12.2z"/>
<path d="M58.5 162.5v4.8M58.6 161.4v.7M58.6 161.3v.1M58.6 161.4l1.3-.4v.7l.4 .1h-1.3M58.6 168.6v.1M58.6 168.6l1.9 .4M58.7 167.7l-.1 .9M59 161.7v.4M59.1 168.1h1.8l-.4 .1v.8M59.1 167.7v.5M59.6 161.8v.3M59.8 167.7v.4"/>
<path d="M59.9 161h1.5l.1 .6h-1l-.2 .2M60.5 169h.1M60.5 161.6v.5M60.8 167.7v.4M61 168.2l.1 .2h1.1v.6l-1.7 .1M63.7 161h1.5v.7l-.6 .1v-.2h-1zM64.6 161.6v.5M64.8 161.8h1.4M65.2 161l1.4 .4M65.5 161.8v.3M66.2 161.7v.4M66.6 161.4l-.1 .7"/>
<path d="M66.6 161.3v.1M67 169h.1M67 169l.1 .1M68.2 168.2l-.1 .2h-1.1v.6M68.4 167.7v.4M69.5 167.7v.4M70.1 168.1h-1.8h.4v1h-1.6M70.1 167.7v.5M70.5 167.7l.1 .9M70.6 168.6v.1M70.6 168.6l-1.9 .5M70.7 162.5v4.8"/>
</g>
<!-- layer: LIMITADOR LUEZAR LM12CD -->
<g fill="none" stroke="#000" stroke-width=".21">
<path d="M58.9 179.5v.3h4.9v-.3M58.9 178.4l.2 .1M58.9 178.4h2.2M58.9 179.5h4.9M59.1 179.5h-.2M59.1 178.5v1M59.1 178.5h2.1M59.1 179.5h4.5M59.3 175.9v1.4M59.6 177.5v.1M60 175.9v1.4M60.2 177.6h-.7v.3h.7"/>
<path d="M60.2 177.5v.7M60.3 176.9l-.1 .2 .1 .2h-1.7v.2h1.8M60.6 179.8h6.9M60.6 179.8l-.3 .2h-1.8v1.8h11.1v-1.8h-1.8l-.3-.2M60.6 179.8h.1M60.8 178.2h-1.9v.2M63.6 178.6v.9h.2M63.8 179.5h3.5l.2 .1v.2M63.8 179.6h3.7M64.8 178.6v.9M67.2 178.6v.9M67.6 178.6v.2l.2 .1"/>
<path d="M67.8 178.6v.8h1.5v-.8M58.9 183.2h8.7M58.9 183.2h.1M59.1 181.8h-.5v1.1l.3 .3M59.9 183.2v.3h5v-.3M60.3 183.5v.4l.2 .1M60.8 183.5l-.1 .2h-.2v.9h.2v.4h-.2v1h.2l.1 .2h3.3v-2.2M63.6 183.5l.1 .4h.8v-.2M64.5 183.5v.2M65.3 183.2l-.1 .5h-.7M65.4 183.2h-.1M66.3 183.2l-.1 .5h-.7l-.2-.4"/>
<path d="M66.3 181.8h1.7v.9M67.6 183.2h.1M68 182.7l-.4 .5"/>
</g>
<!-- layer: GUIAS -->
<path d="M64.2 96.8h.8v5.3l3 .2a.41 .41 0 0 1 .4 .6h-7.5v-.4l.3-.2 3-.2zM60.5 108.5h4.1v.4h-1.8v3.7h-.5v-3.7h-1.8zM62.3 158h.5v3.7h1.8v.4h-4.1v-.4h1.8zM60.9 167.7h7.5a.42 .42 0 0 1-.4 .6l-3 .2v5.3l-.7 .1-.1-5.4-3-.2-.3-.2z" fill="none" stroke="#000" stroke-width=".21"/>
<!-- layer: CHASIS -->
<g fill="none" stroke="#989898" stroke-width=".21">
<path d="M56.5 95.6v2.7M59.5 95.3h10.2v3.8h-4.2v-2.9h-1.8v2.9h-4.2zM59.5 95.3h10.2M59.5 95.3h.1M60.1 95.1l9.1 .1zM60.1 95.2v.1M60.3 94.7l.1-1.7 .6-.8 .4-.2h11.4v2.7h-15.8a.91 .91 0 0 0-.9 .9v2.7a1.02 1.02 0 0 0 1.3 .9h.9v-.4h-1.3l-.4-.3-.1-.2M60.4 92.9h-.6v1.8M63.7 98.6l.4 .1M63.7 98.7h.4M64.1 96.7v2M64.1 96.7l.1 1.9"/>
<path d="M64.1 96.7v-.2h1v.2M65 98.6l.1 .1zM65.1 96.7v1.9h.4M65.1 96.7l-.1 1.9M65.1 98.7h.4M69.2 95.2v.1M69.7 95.3h.1M71.9 94.7a.9 .9 0 0 1 .9 .9v2.7a1.02 1.02 0 0 1-1.4 .9h-.9v-.4h1.4l.4-.3v-2.9l-.2-.4-.2-.1h-14.9l-.2 .1-.3 .4M72.1 94.7h.1M56.5 172.3v2.7M56.5 172.3l.1-.3 .4-.2h1.3v-.4a2.05 2.05 0 0 0-2.2 .5v3.1a.91 .91 0 0 0 .9 .9M56.5 175l.1 .2 .4 .2h15.1l.2-.4v-3l-.4-.2h-1.4v-.4a2.06 2.06 0 0 1 2.2 .5l.1 3.1a.9 .9 0 0 1-.9 .9"/>
<path d="M57 175.9h15.8v2.7h-11.4l-.4-.2-.6-.8-.1-1.7M59.5 171.4h4.2v3h1.8v-3h4.2v3.9h-10.2zM59.5 175.3h10.2M60.1 175.3h9.1M60.1 175.4h9.1M63.7 171.9h.4v2M63.7 171.9h.4M64.1 171.9h.1zM64.1 173.9v.2l.1-.1M64.2 171.9l-.1 2M64.2 174h.8M65 171.9h.1v2"/>
<path d="M65.1 171.9h.4M65.1 173.9l.1 .2-.2-.1M65.5 171.9h-.4v2"/>
</g>
<!-- layer: CWT -->
<path d="M55.1 112.6l1.8-1.8h1.9v2.7h7.6v-2.7h1.8l1.9 1.8v45.4l-1.9 1.8h-1.8v-2.7h-7.6v2.7h-1.9l-1.8-1.8zM60.3 113.4l4.5 .1M60.3 113.3v-1l1.6-1.7h.4v2h.5v-2h.5l1.5 1.7v1.1M60.3 113.4v.1M64.8 113.3l-4.5 .1M60.3 157.2l4.5 .1zM60.3 157.3v1l1.6 1.7h.4v-2h.5v2h.5l1.5-1.7v-1M60.3 157.1v.1M64.8 157.1v.1" fill="none" stroke="#000" stroke-width=".21"/>
<!-- layer: TIMONERIA -->
<path d="M66.8 99.1l.3 1.4h.7v-.2h3.4v.6h.9v7.1h-.3v59.1h.3v2.6h-.9v.6h-3.4v-.2h-.7l-.3 1.3M69.7 98.2h.8v.6M72.3 96.2h-1.5v1.2h.6v1h-.3v.4M72.8 96.2h1.4v2.2h.2v1.1h.2v.1h.7v.7h-1v.6h-.9v7.1h.3v59.1h-.3v2.6h.9v.6h1v.6h-.7v.2h-.2v1.1h-.2v2.2h-.8v7.8h.8v.5h1.1v.7h-.9v.5h-1v1.5h-1.3v-1.5h-3.2v.9h-1.2v-.9h-.4v-.4h3.9l.2-1.3h.7v-3.6M70.5 171.8v.6h-.8M71.1 171.8v.4h1v.6h-1.3v1.6h1.3v1M72.1 175.9h.1" fill="none" stroke="#000" stroke-width=".21"/>
<!-- layer: TENSOR LUEZAR -->
<g fill="none" stroke="#000" stroke-width=".21">
<path d="M54.8 179.3l.2-1.9h2.9h.4l.2 1.9M55.3 179.3a1.36 1.36 0 0 1 1.4-1.7 1.36 1.36 0 0 1 1.3 1.7M56 179.3a.74 .74 0 0 1 0-.8 .74 .74 0 0 1 .7-.3 .57 .57 0 0 1 .8 .7l.1 .2-.2 .2M56.5 179.3a.37 .37 0 0 1-.1-.6 .37 .37 0 0 1 .6 0 .37 .37 0 0 1-.1 .6M56.7 177.6h.1M58.7 180v-.6l-.3-.1h-3.5l-.3 .3v3.3h4M55 182.9v2.5h.3l.1 .7h2.6l.1-.7h.2v-2.5M56.3 180.3h.7M56.7 180.3v.1M58.7 181.8h.1"/>
<circle cx="56.7" cy="184.6" r=".93"/>
<circle cx="56.7" cy="180.8" r=".59"/>
</g>
<!-- layer: 0 -->
<path d="M3 3.4h203.5v260.6h-203.5zM3 264h29.1v20h-29.1zM4 265h27.1v18h-27.1zM33.1 265h143.3v18h-143.3zM177.4 264h29.1v20h-29.1zM178.4 265h27.1v18h-27.1zM3 284h203.5v10h-203.5z" fill="none" stroke="#000" stroke-width=".21"/>
<g font-size="4">
<text x="107.9" y="32.1">W = 1360</text>
<text x="62.5" y="41.2">250</text>
<text x="111.9" y="41.2">W CAB = 1050</text>
<text x="173" y="41.2">60</text>
<text x="21" y="64.2" transform="rotate(-90 21 64.2)">70</text>
<text x="198.8" y="74.4" transform="rotate(-90 198.8 74.4)">130</text>
<text x="21" y="84" transform="rotate(-90 21 84)">345</text>
<text x="199" y="80.9" transform="rotate(-90 199 80.9)">40</text>
<text x="11.9" y="142.9" transform="rotate(-90 11.9 142.9)">H = 1540</text>
<text x="20.9" y="146.8" transform="rotate(-90 20.9 146.8)">EG T82 = 850</text>
<text x="30" y="146.8" transform="rotate(-90 30 146.8)">EG T45 = 500</text>
<text x="199" y="147.5" transform="rotate(-90 199 147.5)">H CAB = 1200</text>
<text x="21" y="192.5" transform="rotate(-90 21 192.5)">345</text>
<text x="199" y="193.6" transform="rotate(-90 199 193.6)">40</text>
<text x="198.8" y="202.1" transform="rotate(-90 198.8 202.1)">130</text>
<text x="21" y="210.4" transform="rotate(-90 21 210.4)">70</text>
<text x="90.3" y="226.5">90</text>
<text x="126.9" y="226.5">PL 800</text>
<text x="171.1" y="226.5">90</text>
<text x="129.6" y="235.6">995</text>
</g>
<g font-size="3.5">
<text x="56.2" y="271.7">PLATAFORMA ELEVADORA VERTICAL PARA EL USO POR</text>
<text x="70.9" y="275.3">PERSONAS CON MOVILIDAD REDUCIDA</text>
<text x="88.8" y="279">Q= 315KG - 2@180º</text>
</g>
<g font-size="2.5">
<text x="48.8" y="291.7">Telf.: +34 952 20 71 66 / Fax: +34 952 20 32 91 // E-mail: ctv@ctvlifts.com / Web: www.ctvlifts.com</text>
<text x="67.7" y="289">Pol. Ind. La Huertecilla. C/ Generación nº 44. 29004 Málaga (Spain)</text>
</g>
</svg>
